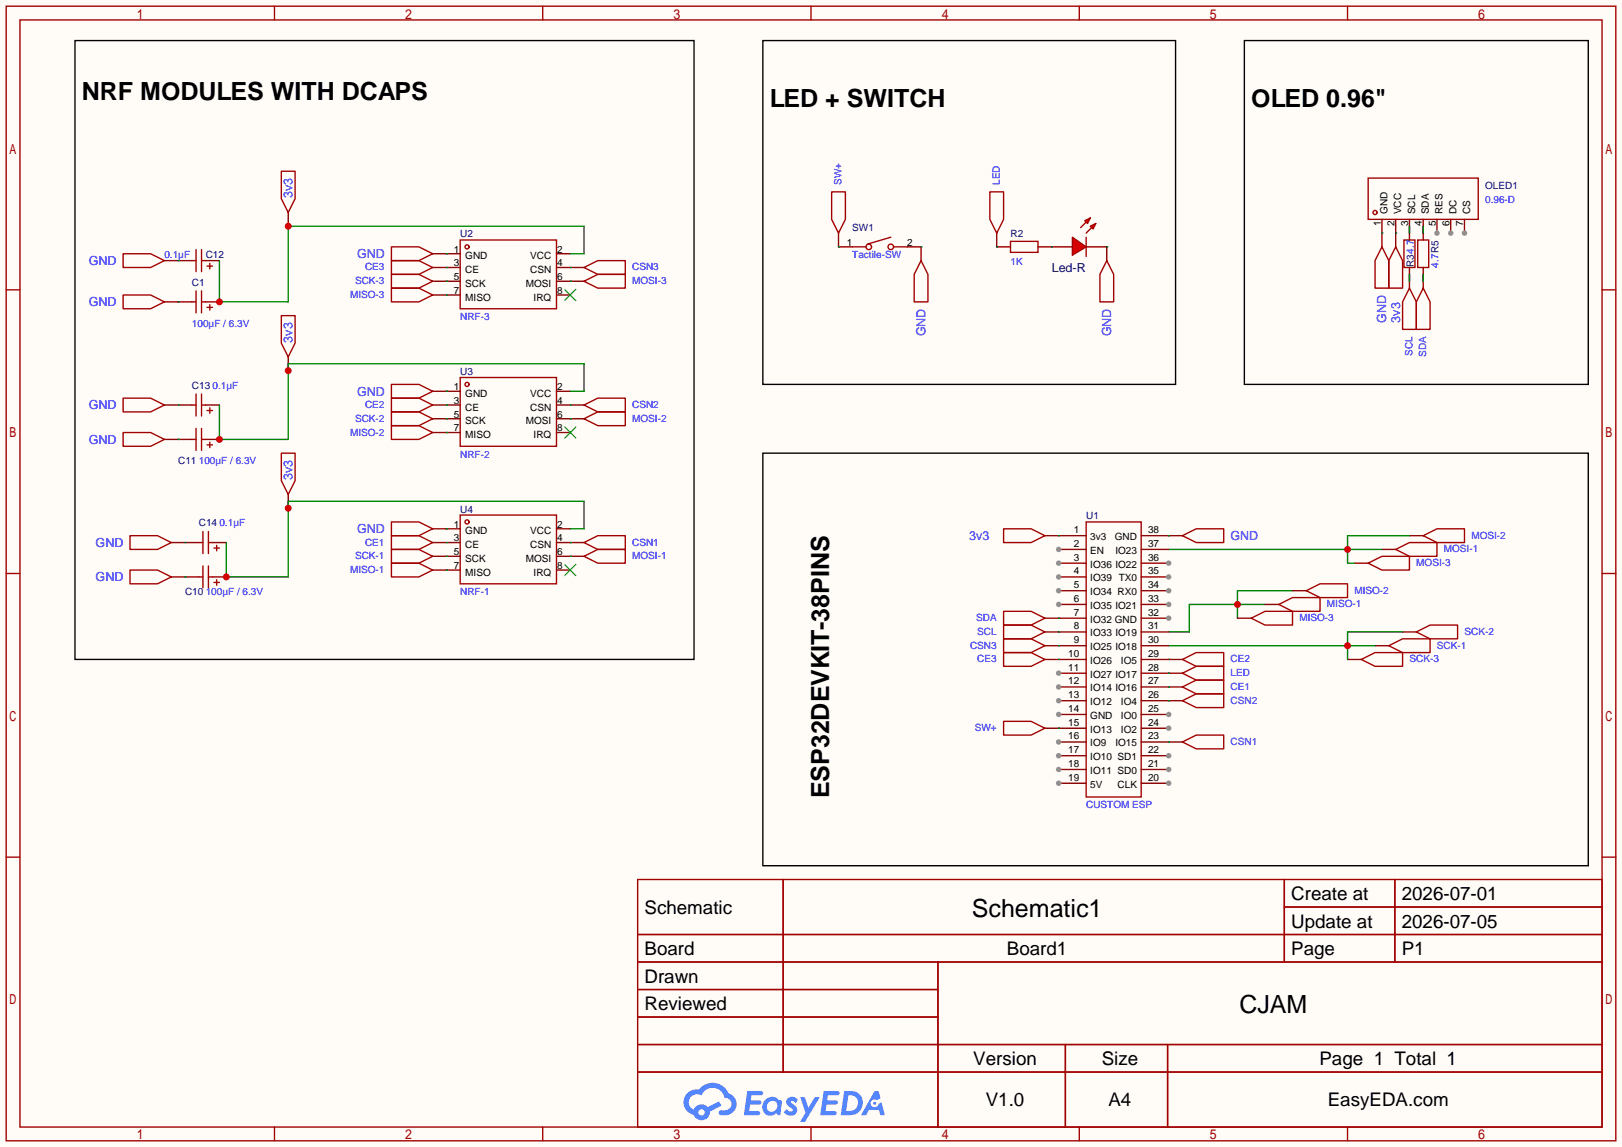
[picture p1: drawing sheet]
<svg xmlns="http://www.w3.org/2000/svg" width="299mm" height="212mm" viewBox="0 0 299 212" stroke-linecap="round" stroke-linejoin="round" font-family="sans-serif">
<path d="M0 0h299.5v211.8h-299.5z" fill="#fffcf7"/>
<g fill="none" stroke="#a10000" stroke-width=".25">
<path d="M1.1 1.1h297.2v209.6h-297.2zM3.7 3.7h292.1v204.5h-292.1zM50.7 1.1v2.6M100.2 1.1v2.6M149.7 1.1v2.6M199.3 1.1v2.6M248.8 1.1v2.6M1.1 53.5h2.6M295.8 53.5h2.5M1.1 105.9h2.6M295.8 105.9h2.5M1.1 158.3h2.6"/>
<path d="M295.8 158.3h2.5M117.7 162.4h178.1v45.8h-178.1zM117.7 172.6h178.1M117.7 177.7h178.1M144.6 162.4v35.6M173.2 177.7v30.5M237.1 162.4v15.3M237.1 167.5h58.7M257.5 162.4v15.3M117.7 182.8h55.5M117.7 192.9h178.1M117.7 187.8h55.5"/>
<path d="M117.7 198h178.1M196.7 192.9v15.3M215.6 192.9v15.3M50.7 208.2v2.5M100.2 208.2v2.5M149.7 208.2v2.5M199.3 208.2v2.5M248.8 208.2v2.5"/>
</g>
<g fill="#5487ff">
<path d="M145.5 202.8a1.3 1.3 0 0 1 1.8 .3l-.4 .6a.54 .54 0 0 0-.9-.2l.1 .2a1.58 1.58 0 0 1 1.1 1.6 1.43 1.43 0 0 1-2.5 .1l.5-.6a.64 .64 0 0 0 .5 .5 .64 .64 0 0 0 .7-.3l-.2-.2a1.6 1.6 0 0 1-1-1.6z"/>
<path d="M147.7 202.7h.9l.7 1.9 1.1-1.9h.9l-2.7 4.5h-.9l1-1.7z"/>
<path d="M138 201.5h1.6a1.31 1.31 0 0 1 1.2 .2 .4 .4 0 0 1-.3 .6h-1.8l-.1 .9h1.6a.4 .4 0 0 1 .4 .4 .4 .4 0 0 1-.4 .4h-1.7l-.2 1.2h.8a1.23 1.23 0 0 1 1.2 .2 .39 .39 0 0 1-.3 .6h-2.7z"/>
<path d="M152.1 201.5h1.6a1.32 1.32 0 0 1 1.3 .2 .39 .39 0 0 1-.4 .6h-1.7l-.2 .9h1.7a.4 .4 0 0 1 .3 .4 .4 .4 0 0 1-.4 .4h-1.7l-.2 1.2h.8a1.23 1.23 0 0 1 1.2 .2 .39 .39 0 0 1-.3 .6h-2.7z"/>
<path d="M161.5 201.5h.7l.4 1.3-.7 .4a.75 .75 0 0 0-1.1 .3 .75 .75 0 0 0 .5 1 .75 .75 0 0 0 .9-.6l.6-.3 .6 2.4h-.9l-.2-1h-1.9l-.5 1h-.9z"/>
<path d="M155.9 201.5l-.7 4.5h1.5a2.27 2.27 0 0 0 2.6-2.3 2.27 2.27 0 0 0-2.7-2.2zM156.6 202.3a1.5 1.5 0 0 1 1.8 1.5 1.5 1.5 0 0 1-1.9 1.4h-.3z"/>
<path d="M141.3 203.1a1.62 1.62 0 0 0-.4 2.1 1.62 1.62 0 0 0 2 .7l.4-.3 .3 .3 .5 .1 .3-2.5-.2-.3h-.4a1.58 1.58 0 0 0-2.5-.1zM141.9 203.6a.99 .99 0 0 1 1.6 .3 .99 .99 0 0 1-.9 1.4 .94 .94 0 0 1-1-.5 .94 .94 0 0 1 .3-1.2z"/>
<path d="M126.9 201.9a2.37 2.37 0 0 0 1.2 4 1.54 1.54 0 0 0 1.7 1 1.54 1.54 0 0 0 1.3-1.6l2.1-1.1-.5-.8-2 1.1a1.57 1.57 0 0 0-2.6 .4 1.5 1.5 0 0 1-.8-2.1 1.5 1.5 0 0 1 2.2-.5 2.23 2.23 0 0 1 2.3-1.4 2.23 2.23 0 0 1 2 1.8 1.16 1.16 0 0 1 1.2 1.1 1.16 1.16 0 0 1-1 1.3h-.7a.47 .47 0 0 0-.6 .3 .47 .47 0 0 0 .4 .6 2.23 2.23 0 0 0 2.3-.7 2.23 2.23 0 0 0 .4-2.3 2.16 2.16 0 0 0-1.3-1.1 3.2 3.2 0 0 0-5.4-.7l-1.2 .1zM129 205.4a.58 .58 0 0 1 1.1 0 .58 .58 0 0 1-1.1 0z"/>
<circle cx="161.5" cy="203.8" r=".28"/>
</g>
<g fill="none" stroke="#a10000" stroke-width=".25">
<path d="M85 44.3h17.7v12.7h-17.7zM186.6 44.6h5v2h-5zM200.5 43.8v3.6M259.2 44.3h2v5.1h-2zM261.7 44.3h2.1v5.1h-2.1zM85 69.7h17.7v12.7h-17.7zM85 95.1h17.7v12.7h-17.7z"/>
<circle cx="86.2" cy="45.6" r=".38"/>
<circle cx="86.2" cy="71" r=".38"/>
<circle cx="86.2" cy="96.4" r=".38"/>
</g>
<g fill="none" stroke="#870000" stroke-width=".25">
<path d="M82.4 46.9h2.6M82.4 54.5h2.6M82.4 49.4h2.6M82.4 51.9h2.6M102.7 46.9h2.6M102.7 54.5h2.6M102.7 49.4h2.6M102.7 51.9h2.6M184 45.6h2.6M191.6 45.6h6.4M200.5 45.6h3.8M260.2 41.8v2.5"/>
<path d="M260.2 49.4v2.5M262.8 41.8v2.5M262.8 49.4v2.5M82.4 72.3h2.6M82.4 79.9h2.6M82.4 74.8h2.6M82.4 77.3h2.6M102.7 72.3h2.6M102.7 79.9h2.6M102.7 74.8h2.6M102.7 77.3h2.6M82.4 97.7h2.6"/>
<path d="M102.7 97.7h2.6M82.4 105.3h2.6M82.4 100.2h2.6M82.4 102.7h2.6M102.7 105.3h2.6M102.7 100.2h2.6M102.7 102.7h2.6"/>
</g>
<path d="M104.3 53.5l2 2M106.3 53.5l-2 2M104.3 78.9l2 2M106.3 78.9l-2 2M104.3 104.3l2 2M106.3 104.3l-2 2" fill="none" stroke="#3c3" stroke-width=".25"/>
<g fill="#f00" stroke="#a10000" stroke-width=".25">
<path d="M198 43.8l2.5 1.8-2.5 1.5z"/>
<path d="M200.3 40.8l1-.5-.5 1z"/>
<path d="M201.3 41.8l1-.5-.5 1z"/>
</g>
<g fill="none" stroke="#a10000" stroke-width=".25">
<path d="M252.6 32.9h20.3v7.6h-20.3zM157.4 45.6h2.5M164.5 43.8l-4.4 1.3M165 45.6h2.5M200.5 41l-1 1M201.5 42l-1 1.1"/>
<circle cx="253.9" cy="39.2" r=".38"/>
<circle cx="160.4" cy="45.6" r=".51"/>
<circle cx="164.5" cy="45.6" r=".51"/>
</g>
<path d="M154.8 45.6h2.6M167.5 45.6h2.6M255.1 40.5v2.6M257.7 40.5v2.6M260.2 40.5v2.6M262.8 40.5v2.6M265.3 40.5v2.6" fill="none" stroke="#870000" stroke-width=".25"/>
<circle cx="265.3" cy="43.1" r=".51" fill="#999"/>
<path d="M267.8 40.5v2.6" fill="none" stroke="#870000" stroke-width=".25"/>
<circle cx="267.8" cy="43.1" r=".51" fill="#999"/>
<path d="M270.4 40.5v2.6" fill="none" stroke="#870000" stroke-width=".25"/>
<circle cx="270.4" cy="43.1" r=".51" fill="#999"/>
<path d="M79.9 51.9h2.5M79.9 77.3h2.5M79.9 102.7h2.5M253.9 119.3h2.5M259 116.7h2.5M248.8 121.8h2.5" fill="none" stroke="#870000" stroke-width=".25"/>
<path d="M72.3 50.7h5l2.6 1.2-2.6 1.3h-5zM72.3 76.1h5l2.6 1.2-2.6 1.3h-5zM72.3 101.5h5l2.6 1.2-2.6 1.3h-5zM256.4 119.3l2.6-1.3h5v2.5h-5zM261.5 116.7l2.5-1.3h5.1v2.6h-5.1zM251.3 121.8l2.6-1.3h5.1v2.6h-5.1z" fill="none" stroke="#a10000" stroke-width=".25"/>
<path d="M215.8 119.3h38.1M259 116.7h-10.2v5.1" fill="none" stroke="#008700" stroke-width=".25"/>
<circle cx="248.8" cy="119.3" r=".63" fill="#c00"/>
<path d="M82.4 51.9h.1M82.4 77.3h.1M82.4 102.7h.1M233.6 111.6h-14v5.1h-3.8M238.6 109.1h-10.1v5.1" fill="none" stroke="#008700" stroke-width=".25"/>
<circle cx="228.5" cy="111.6" r=".63" fill="#c00"/>
<path d="M79.9 54.5h2.5M105.3 51.9h2.5M79.9 79.9h2.5M105.3 77.3h2.5M260.2 98.9h2.6M79.9 105.3h2.5M105.3 102.7h2.5M228.5 114.2h2.5M233.6 111.6h2.5M238.6 109.1h2.6M250.1 104h2.5M255.1 101.5h2.6" fill="none" stroke="#870000" stroke-width=".25"/>
<path d="M72.3 53.2h5l2.6 1.3-2.6 1.3h-5zM107.8 51.9l2.6-1.2h5v2.5h-5zM72.3 78.6h5l2.6 1.3-2.6 1.3h-5zM107.8 77.3l2.6-1.2h5v2.5h-5zM262.8 98.9l2.5-1.2h5.1v2.5h-5.1zM72.3 104h5l2.6 1.3-2.6 1.3h-5zM107.8 102.7l2.6-1.2h5v2.5h-5zM231 114.2l2.6-1.3h5v2.5h-5zM236.1 111.6l2.5-1.2h5.1v2.5h-5.1zM241.2 109.1l2.5-1.3h5.1v2.6h-5.1zM252.6 104l2.5-1.3h5.1v2.6h-5.1zM257.7 101.5l2.5-1.3h5.1v2.5h-5.1z" fill="none" stroke="#a10000" stroke-width=".25"/>
<path d="M82.4 54.5h.1M105.3 51.9h.1M82.4 79.9h.1M105.3 77.3h.1M260.2 98.9h-11.4v5.1h1.3M82.4 105.3h.1M105.3 102.7h.1M215.8 101.5h39.3" fill="none" stroke="#008700" stroke-width=".25"/>
<circle cx="248.8" cy="101.5" r=".63" fill="#c00"/>
<g fill="none" stroke="#870000" stroke-width=".25">
<path d="M32.9 55.8h2.5M32.9 48.1h2.5M38 55.8h2.5M38 48.1h2.5M79.9 49.4h2.5M105.3 49.4h2.5M154.8 43.1v2.5M184 43.1v2.5M260.2 50.7v2.5M262.8 50.7v2.5M32.9 74.8h2.5M38 74.8h2.5"/>
<path d="M79.9 74.8h2.5M105.3 74.8h2.5M32.9 81.2h2.5M38 81.2h2.5M34.2 100.2h2.5M34.2 106.6h2.5M39.2 100.2h2.6M39.2 106.6h2.6M79.9 100.2h2.5M105.3 100.2h2.5M192.9 119.3h2.6M192.9 114.2h2.6"/>
<path d="M192.9 116.7h2.6M192.9 121.8h2.6M192.9 134.5h2.6M215.8 137h2.5M215.8 121.8h2.5M215.8 126.9h2.5M215.8 129.4h2.5M215.8 124.3h2.5M210.7 144.7h5.1"/>
</g>
<g fill="none" stroke="#a10000" stroke-width=".25">
<path d="M153.5 35.4h2.6v5.1l-1.3 2.6-1.3-2.6zM182.8 35.4h2.5v5.1l-1.3 2.6-1.2-2.6zM35.4 55.8h.8M35.4 48.1h.8M36.2 46.1v4.1M36.2 53.7v4.1M37.2 46.1v4.1M37.2 53.7v4.1M37.2 55.8h.8M37.2 48.1h.8M38.2 56.8h1M38.2 49.1h1"/>
<path d="M38.7 48.6v1.1M38.7 56.3v1M72.3 48.1h5l2.6 1.3-2.6 1.3h-5zM107.8 49.4l2.6-1.3h5v2.6h-5zM260.2 53.2l1.3 2.6v5h-2.5v-5zM262.8 53.2l1.2 2.6v5h-2.5v-5zM35.4 74.8h.8M36.2 72.8v4M36.2 79.1v4.1M37.2 72.8v4M37.2 79.1v4.1M37.2 74.8h.8"/>
<path d="M38.2 75.8h1M38.7 75.3v1M72.3 73.5h5l2.6 1.3-2.6 1.3h-5zM107.8 74.8l2.6-1.3h5v2.6h-5zM35.4 81.2h.8M37.2 81.2h.8M37.5 98.2v4M38.2 82.2h1M38.5 98.2v4M38.7 81.7v1M72.3 98.9h5l2.6 1.3-2.6 1.3h-5zM200.5 96.4h10.2v50.8h-10.2z"/>
<path d="M36.7 106.6h.8M36.7 100.2h.8M37.5 104.5v4.1M38.5 104.5v4.1M38.5 106.6h.7M38.5 100.2h.7M39.5 107.6h1M39.5 101.2h1M40 100.7v1M40 107.1v1M107.8 100.2l2.6-1.3h5v2.6h-5zM185.3 118h5.1l2.5 1.3-2.5 1.2h-5.1z"/>
<path d="M185.3 112.9h5.1l2.5 1.3-2.5 1.2h-5.1zM185.3 115.4h5.1l2.5 1.3-2.5 1.3h-5.1zM185.3 120.5h5.1l2.5 1.3-2.5 1.3h-5.1zM185.3 133.2h5.1l2.5 1.3-2.5 1.3h-5.1zM218.3 137l2.6-1.2h5v2.5h-5zM218.3 121.8l2.6-1.3h5v2.6h-5zM218.3 126.9l2.6-1.3h5v2.5h-5zM218.3 129.4l2.6-1.3h5v2.6h-5zM218.3 124.3l2.6-1.2h5v2.5h-5z"/>
</g>
<g fill="none" stroke="#008700" stroke-width=".25">
<path d="M82.4 49.4h.1M105.3 49.4h.1M154.8 45.6h.1M184 45.6h.1M194.2 45.6h.1M260.2 41.8v1.3M260.2 50.7v1.2M262.8 41.8v1.3M262.8 50.7v1.2M82.4 74.8h.1M105.3 74.8h.1M82.4 100.2h.1"/>
<path d="M105.3 100.2h.1M215.8 121.8h.1"/>
</g>
<circle cx="215.8" cy="144.7" r=".51" fill="#999"/>
<path d="M210.7 142.1h5.1" fill="none" stroke="#870000" stroke-width=".25"/>
<circle cx="215.8" cy="142.1" r=".51" fill="#999"/>
<path d="M210.7 139.6h5.1" fill="none" stroke="#870000" stroke-width=".25"/>
<circle cx="215.8" cy="139.6" r=".51" fill="#999"/>
<path d="M210.7 137h5.1M210.7 134.5h5.1" fill="none" stroke="#870000" stroke-width=".25"/>
<circle cx="215.8" cy="134.5" r=".51" fill="#999"/>
<path d="M210.7 132h5.1" fill="none" stroke="#870000" stroke-width=".25"/>
<circle cx="215.8" cy="132" r=".51" fill="#999"/>
<path d="M210.7 119.3h5.1M210.7 116.7h5.1M210.7 114.2h5.1M210.7 129.4h5.1M210.7 126.9h5.1M210.7 124.3h5.1M210.7 121.8h5.1" fill="none" stroke="#870000" stroke-width=".25"/>
<circle cx="215.8" cy="114.2" r=".51" fill="#999"/>
<path d="M210.7 111.6h5.1" fill="none" stroke="#870000" stroke-width=".25"/>
<circle cx="215.8" cy="111.6" r=".51" fill="#999"/>
<path d="M210.7 109.1h5.1" fill="none" stroke="#870000" stroke-width=".25"/>
<circle cx="215.8" cy="109.1" r=".51" fill="#999"/>
<path d="M210.7 106.6h5.1" fill="none" stroke="#870000" stroke-width=".25"/>
<circle cx="215.8" cy="106.6" r=".51" fill="#999"/>
<path d="M210.7 104h5.1" fill="none" stroke="#870000" stroke-width=".25"/>
<circle cx="215.8" cy="104" r=".51" fill="#999"/>
<path d="M210.7 98.9h5.1M210.7 101.5h5.1M195.5 144.7h5" fill="none" stroke="#870000" stroke-width=".25"/>
<circle cx="195.5" cy="144.7" r=".51" fill="#999"/>
<path d="M195.5 142.1h5" fill="none" stroke="#870000" stroke-width=".25"/>
<circle cx="195.5" cy="142.1" r=".51" fill="#999"/>
<path d="M195.5 139.6h5" fill="none" stroke="#870000" stroke-width=".25"/>
<circle cx="195.5" cy="139.6" r=".51" fill="#999"/>
<path d="M195.5 137h5" fill="none" stroke="#870000" stroke-width=".25"/>
<circle cx="195.5" cy="137" r=".51" fill="#999"/>
<path d="M195.5 134.5h5M195.5 132h5" fill="none" stroke="#870000" stroke-width=".25"/>
<circle cx="195.5" cy="132" r=".51" fill="#999"/>
<path d="M195.5 129.4h5" fill="none" stroke="#870000" stroke-width=".25"/>
<circle cx="195.5" cy="129.4" r=".51" fill="#999"/>
<path d="M195.5 126.9h5" fill="none" stroke="#870000" stroke-width=".25"/>
<circle cx="195.5" cy="126.9" r=".51" fill="#999"/>
<path d="M195.5 124.3h5" fill="none" stroke="#870000" stroke-width=".25"/>
<circle cx="195.5" cy="124.3" r=".51" fill="#999"/>
<path d="M195.5 119.3h5M195.5 116.7h5M195.5 114.2h5M195.5 111.6h5M195.5 121.8h5" fill="none" stroke="#870000" stroke-width=".25"/>
<circle cx="195.5" cy="111.6" r=".51" fill="#999"/>
<path d="M195.5 109.1h5" fill="none" stroke="#870000" stroke-width=".25"/>
<circle cx="195.5" cy="109.1" r=".51" fill="#999"/>
<path d="M195.5 106.6h5" fill="none" stroke="#870000" stroke-width=".25"/>
<circle cx="195.5" cy="106.6" r=".51" fill="#999"/>
<path d="M195.5 104h5" fill="none" stroke="#870000" stroke-width=".25"/>
<circle cx="195.5" cy="104" r=".51" fill="#999"/>
<path d="M195.5 101.5h5" fill="none" stroke="#870000" stroke-width=".25"/>
<circle cx="195.5" cy="101.5" r=".51" fill="#999"/>
<g fill="none" stroke="#870000" stroke-width=".25">
<path d="M53.2 39.2v2.6M30.4 48.1h2.5M30.4 55.8h2.5M79.9 46.9h2.5M170.1 45.6v2.5M204.3 45.6v2.5M255.1 43.1v2.5M257.7 43.1v2.5M30.4 74.8h2.5M53.2 65.9v2.6M79.9 72.3h2.5M30.4 81.2h2.5"/>
<path d="M53.2 91.3v2.6M79.9 97.7h2.5M192.9 98.9h7.6M215.8 98.9h2.5M31.6 106.6h2.6M31.6 100.2h2.6"/>
</g>
<g fill="none" stroke="#008700" stroke-width=".25">
<path d="M82.4 46.9h.1M105.3 46.9h2.5v-5.1h-54.6v14h-12.7v-7.7M170.1 45.6h.1M204.3 45.6h.1M32.9 74.8h.1M82.4 72.3h.1M32.9 81.2h.1M82.4 97.7h.1M195.5 98.9h.1M215.8 98.9h.1M34.2 100.2h.1M34.2 106.6h.1"/>
<path d="M195.5 114.2h.1M195.5 116.7h.1M195.5 119.3h.1M195.5 121.8h.1M195.5 134.5h.1M215.8 137h.1M215.8 126.9h.1M215.8 129.4h.1M215.8 124.3h.1"/>
</g>
<g fill="none" stroke="#a10000" stroke-width=".25">
<path d="M51.9 31.6h2.6v5.1l-1.3 2.5-1.3-2.5zM22.7 46.9h5.1l2.6 1.2-2.6 1.3h-5.1zM22.7 54.5h5.1l2.6 1.3-2.6 1.2h-5.1zM51.9 58.3h2.6v5.1l-1.3 2.5-1.3-2.5zM72.3 45.6h5l2.6 1.3-2.6 1.2h-5zM170.1 48.1l1.2 2.6v5.1h-2.5v-5.1zM204.3 48.1l1.3 2.6v5.1h-2.5v-5.1zM255.1 45.6l1.3 2.5v5.1h-2.5v-5.1zM257.7 45.6l1.3 2.5v5.1h-2.6v-5.1zM22.7 73.5h5.1l2.6 1.3-2.6 1.3h-5.1zM22.7 79.9h5.1l2.6 1.3-2.6 1.2h-5.1zM72.3 71h5l2.6 1.3-2.6 1.2h-5z"/>
<path d="M24 98.9h5.1l2.5 1.3-2.5 1.3h-5.1zM51.9 83.7h2.6v5.1l-1.3 2.5-1.3-2.5zM72.3 96.4h5l2.6 1.3-2.6 1.2h-5zM185.3 97.7h5.1l2.5 1.2-2.5 1.3h-5.1zM218.3 98.9l2.6-1.2h5v2.5h-5zM24 105.3h5.1l2.5 1.3-2.5 1.2h-5.1z"/>
</g>
<g fill="#c00">
<circle cx="40.5" cy="55.8" r=".63"/>
<circle cx="53.2" cy="41.8" r=".63"/>
</g>
<path d="M105.3 97.7h2.5v-5.1h-54.6v14h-11.4v-6.4" fill="none" stroke="#008700" stroke-width=".25"/>
<g fill="#c00">
<circle cx="53.2" cy="93.9" r=".63"/>
<circle cx="41.8" cy="106.6" r=".63"/>
</g>
<path d="M105.3 72.3h2.5v-5.1h-54.6v14h-12.7v-6.4" fill="none" stroke="#008700" stroke-width=".25"/>
<g fill="#c00">
<circle cx="53.2" cy="68.5" r=".63"/>
<circle cx="40.5" cy="81.2" r=".63"/>
</g>
<path d="M32.9 48.1h.1M32.9 55.8h.1M255.1 43.1h.1M257.7 43.1h.1" fill="none" stroke="#008700" stroke-width=".25"/>
<path d="M13.8 7.5h114.3v114.3h-114.3zM140.8 7.5h76.2v63.5h-76.2zM229.7 7.5h63.5v63.5h-63.5zM140.8 83.7h152.4v76.2h-152.4z" fill="none" stroke="#000" stroke-width=".25"/>
<g font-size="4.6">
<text x="15.1" y="18.5">NRF MODULES WITH DCAPS</text>
<text x="142.1" y="19.7">LED + SWITCH</text>
<text x="231" y="19.7">OLED 0.96&quot;</text>
<text x="153.1" y="147.4" transform="rotate(-90 153.1 147.4)">ESP32DEVKIT-38PINS</text>
<text x="179.4" y="169.4">Schematic1</text>
<text x="228.8" y="187.1">CJAM</text>
</g>
<g font-size="3.5">
<text x="238.4" y="166.2">Create at</text>
<text x="258.8" y="166.2">2026-07-01</text>
<text x="119" y="168.8">Schematic</text>
<text x="238.4" y="171.3">Update at</text>
<text x="258.8" y="171.3">2026-07-05</text>
<text x="119" y="176.4">Board</text>
<text x="185.9" y="176.4">Board1</text>
<text x="238.4" y="176.4">Page</text>
<text x="258.8" y="176.4">P1</text>
<text x="119" y="181.5">Drawn</text>
<text x="119" y="186.6">Reviewed</text>
<text x="179.7" y="196.7">Version</text>
<text x="203.4" y="196.7">Size</text>
<text x="243.6" y="196.7">Page 1 Total 1</text>
<text x="182" y="204.3">V1.0</text>
<text x="204.7" y="204.3">A4</text>
<text x="245.1" y="204.3">EasyEDA.com</text>
</g>
<g font-size="2.3" fill="#00f">
<text x="54" y="36.6" transform="rotate(-90 54 36.6)">3v3</text>
<text x="65.9" y="47.7">GND</text>
<text x="16.4" y="48.9">GND</text>
<text x="16.4" y="56.6">GND</text>
<text x="256" y="59.6" transform="rotate(-90 256 59.6)">GND</text>
<text x="258.5" y="59.6" transform="rotate(-90 258.5 59.6)">3v3</text>
<text x="54" y="63.3" transform="rotate(-90 54 63.3)">3v3</text>
<text x="170.9" y="62.1" transform="rotate(-90 170.9 62.1)">GND</text>
<text x="205.2" y="62.1" transform="rotate(-90 205.2 62.1)">GND</text>
<text x="16.4" y="75.6">GND</text>
<text x="65.9" y="73.1">GND</text>
<text x="16.4" y="82">GND</text>
<text x="54" y="88.7" transform="rotate(-90 54 88.7)">3v3</text>
<text x="17.7" y="101">GND</text>
<text x="65.9" y="98.5">GND</text>
<text x="178.9" y="99.7">3v3</text>
<text x="227.2" y="99.7">GND</text>
<text x="17.7" y="107.4">GND</text>
</g>
<text font-size="2.3" fill="#000080" x="194.2" y="50.2">Led-R</text>
<g font-size="1.8" fill="#00f">
<text x="155.4" y="34.2" transform="rotate(-90 155.4 34.2)">SW+</text>
<text x="184.6" y="34.2" transform="rotate(-90 184.6 34.2)">LED</text>
<text x="274.2" y="37.5">0.96-D</text>
<text x="30.4" y="47.7">0.1µF</text>
<text x="157.4" y="47.7">Tactile-SW</text>
<text x="65.6" y="52.5">SCK-3</text>
<text x="67.4" y="50">CE3</text>
<text x="116.7" y="52.5">MOSI-3</text>
<text x="116.7" y="50">CSN3</text>
<text x="186.6" y="48.9">1K</text>
<text x="265.6" y="49.4" transform="rotate(-90 265.6 49.4)">4.7R5</text>
<text x="64.6" y="55">MISO-3</text>
<text x="85" y="59.1">NRF-3</text>
<text x="35.4" y="60.4">100µF / 6.3V</text>
<text x="260.8" y="65.7" transform="rotate(-90 260.8 65.7)">SCL</text>
<text x="263.3" y="65.9" transform="rotate(-90 263.3 65.9)">SDA</text>
<text x="39.2" y="71.8">0.1µF</text>
<text x="65.6" y="77.9">SCK-2</text>
<text x="67.4" y="75.4">CE2</text>
<text x="116.7" y="77.9">MOSI-2</text>
<text x="116.7" y="75.4">CSN2</text>
<text x="64.6" y="80.4">MISO-2</text>
<text x="36.7" y="85.8">100µF / 6.3V</text>
<text x="85" y="84.5">NRF-2</text>
<text x="40.5" y="97.2">0.1µF</text>
<text x="67.4" y="100.8">CE1</text>
<text x="116.7" y="100.8">CSN1</text>
<text x="271.7" y="99.5">MOSI-2</text>
<text x="64.6" y="105.8">MISO-1</text>
<text x="65.6" y="103.3">SCK-1</text>
<text x="116.7" y="103.3">MOSI-1</text>
<text x="261.5" y="104.6">MOSI-3</text>
<text x="266.6" y="102">MOSI-1</text>
<text x="38" y="109.9">100µF / 6.3V</text>
<text x="85" y="109.9">NRF-1</text>
<text x="245" y="112.2">MISO-1</text>
<text x="250.1" y="109.6">MISO-2</text>
<text x="179.1" y="119.8">CSN3</text>
<text x="180.2" y="114.7">SDA</text>
<text x="180.4" y="117.3">SCL</text>
<text x="239.9" y="114.7">MISO-3</text>
<text x="265.3" y="119.8">SCK-1</text>
<text x="270.4" y="117.3">SCK-2</text>
<text x="180.4" y="122.3">CE3</text>
<text x="227.2" y="122.3">CE2</text>
<text x="227.2" y="124.9">LED</text>
<text x="260.2" y="122.3">SCK-3</text>
<text x="227.2" y="127.4">CE1</text>
<text x="227.2" y="130">CSN2</text>
<text x="180" y="135">SW+</text>
<text x="227.2" y="137.6">CSN1</text>
<text x="200.5" y="149.3">CUSTOM ESP</text>
</g>
<g font-size="1.8" fill="#000080">
<text x="274.2" y="35">OLED1</text>
<text x="38" y="47.7">C12</text>
<text x="85" y="43.9">U2</text>
<text x="157.4" y="42.6">SW1</text>
<text x="186.6" y="43.9">R2</text>
<text x="35.4" y="52.8">C1</text>
<text x="261" y="49.4" transform="rotate(-90 261 49.4)">R34.7</text>
<text x="35.4" y="71.8">C13</text>
<text x="85" y="69.3">U3</text>
<text x="32.9" y="85.8">C11</text>
<text x="85" y="94.7">U4</text>
<text x="200.5" y="95.9">U1</text>
<text x="36.7" y="97.2">C14</text>
<text x="34.2" y="109.9">C10</text>
</g>
<g font-size="1.8">
<text x="254.9" y="41.7" transform="rotate(-90 254.9 41.7)">1</text>
<text x="256.2" y="39.6" transform="rotate(-90 256.2 39.6)">GND</text>
<text x="257.5" y="41.7" transform="rotate(-90 257.5 41.7)">2</text>
<text x="258.7" y="39.6" transform="rotate(-90 258.7 39.6)">VCC</text>
<text x="260" y="41.7" transform="rotate(-90 260 41.7)">3</text>
<text x="261.3" y="39.6" transform="rotate(-90 261.3 39.6)">SCL</text>
<text x="262.5" y="41.7" transform="rotate(-90 262.5 41.7)">4</text>
<text x="263.8" y="39.6" transform="rotate(-90 263.8 39.6)">SDA</text>
<text x="265.1" y="41.7" transform="rotate(-90 265.1 41.7)">5</text>
<text x="266.3" y="39.6" transform="rotate(-90 266.3 39.6)">RES</text>
<text x="267.6" y="41.7" transform="rotate(-90 267.6 41.7)">6</text>
<text x="268.9" y="39.6" transform="rotate(-90 268.9 39.6)">DC</text>
<text x="270.2" y="41.7" transform="rotate(-90 270.2 41.7)">7</text>
<text x="271.4" y="39.6" transform="rotate(-90 271.4 39.6)">CS</text>
<text x="83.8" y="46.6">1</text>
<text x="85.9" y="47.9">GND</text>
<text x="97.9" y="47.9">VCC</text>
<text x="102.9" y="46.6">2</text>
<text x="156.3" y="45.4">1</text>
<text x="167.5" y="45.4">2</text>
<text x="83.8" y="49.2">3</text>
<text x="83.8" y="51.7">5</text>
<text x="85.9" y="50.4">CE</text>
<text x="85.9" y="53">SCK</text>
<text x="97.1" y="53">MOSI</text>
<text x="97.9" y="50.4">CSN</text>
<text x="102.9" y="51.7">6</text>
<text x="102.9" y="49.2">4</text>
<text x="83.8" y="54.3">7</text>
<text x="85.9" y="55.5">MISO</text>
<text x="98.5" y="55.5">IRQ</text>
<text x="102.9" y="54.3">8</text>
<text x="83.8" y="72">1</text>
<text x="83.8" y="74.6">3</text>
<text x="83.8" y="77.1">5</text>
<text x="85.9" y="73.3">GND</text>
<text x="85.9" y="75.8">CE</text>
<text x="97.9" y="75.8">CSN</text>
<text x="97.9" y="73.3">VCC</text>
<text x="102.9" y="77.1">6</text>
<text x="102.9" y="74.6">4</text>
<text x="102.9" y="72">2</text>
<text x="83.8" y="79.7">7</text>
<text x="85.9" y="78.4">SCK</text>
<text x="85.9" y="80.9">MISO</text>
<text x="97.1" y="78.4">MOSI</text>
<text x="98.5" y="80.9">IRQ</text>
<text x="102.9" y="79.7">8</text>
<text x="83.8" y="97.4">1</text>
<text x="83.8" y="100">3</text>
<text x="85.9" y="98.7">GND</text>
<text x="85.9" y="101.2">CE</text>
<text x="97.9" y="101.2">CSN</text>
<text x="97.9" y="98.7">VCC</text>
<text x="102.9" y="100">4</text>
<text x="102.9" y="97.4">2</text>
<text x="198.2" y="101">2</text>
<text x="198.2" y="98.5">1</text>
<text x="201.3" y="99.7">3v3</text>
<text x="205.8" y="99.7">GND</text>
<text x="212" y="101">37</text>
<text x="212" y="98.5">38</text>
<text x="83.8" y="102.5">5</text>
<text x="83.8" y="105.1">7</text>
<text x="85.9" y="103.8">SCK</text>
<text x="85.9" y="106.3">MISO</text>
<text x="97.1" y="103.8">MOSI</text>
<text x="98.5" y="106.3">IRQ</text>
<text x="102.9" y="105.1">8</text>
<text x="102.9" y="102.5">6</text>
<text x="198.2" y="106.1">4</text>
<text x="198.2" y="103.6">3</text>
<text x="201.3" y="107.4">IO39 TX0</text>
<text x="201.3" y="104.8">IO36 IO22</text>
<text x="201.3" y="102.3">EN</text>
<text x="205.9" y="102.3">IO23</text>
<text x="212" y="106.1">35</text>
<text x="212" y="103.6">36</text>
<text x="198.2" y="113.7">7</text>
<text x="198.2" y="111.2">6</text>
<text x="198.2" y="108.6">5</text>
<text x="201.3" y="112.4">IO35 IO21</text>
<text x="201.3" y="109.9">IO34 RX0</text>
<text x="212" y="113.7">32</text>
<text x="212" y="111.2">33</text>
<text x="212" y="108.6">34</text>
<text x="198.2" y="118.8">9</text>
<text x="198.2" y="116.3">8</text>
<text x="201.3" y="117.5">IO33 IO19</text>
<text x="201.3" y="115">IO32 GND</text>
<text x="212" y="118.8">30</text>
<text x="212" y="116.3">31</text>
<text x="197.2" y="123.9">11</text>
<text x="197.2" y="121.3">10</text>
<text x="201.3" y="125.1">IO27 IO17</text>
<text x="201.3" y="122.6">IO26</text>
<text x="201.3" y="120.1">IO25 IO18</text>
<text x="207" y="122.6">IO5</text>
<text x="212" y="123.9">28</text>
<text x="212" y="121.3">29</text>
<text x="197.2" y="131.5">14</text>
<text x="197.2" y="129">13</text>
<text x="197.2" y="126.4">12</text>
<text x="201.3" y="130.2">IO12</text>
<text x="201.3" y="127.7">IO14 IO16</text>
<text x="207" y="130.2">IO4</text>
<text x="212" y="131.5">25</text>
<text x="212" y="129">26</text>
<text x="212" y="126.4">27</text>
<text x="197.2" y="136.6">16</text>
<text x="197.2" y="134">15</text>
<text x="201.3" y="137.8">IO9</text>
<text x="201.3" y="135.3">IO13</text>
<text x="201.3" y="132.8">GND</text>
<text x="205.9" y="137.8">IO15</text>
<text x="207" y="135.3">IO2</text>
<text x="207" y="132.8">IO0</text>
<text x="212" y="136.6">23</text>
<text x="212" y="134">24</text>
<text x="197.2" y="141.7">18</text>
<text x="197.2" y="139.1">17</text>
<text x="201.3" y="142.9">IO11 SD0</text>
<text x="201.3" y="140.4">IO10 SD1</text>
<text x="212" y="141.7">21</text>
<text x="212" y="139.1">22</text>
<text x="197.2" y="144.2">19</text>
<text x="201.3" y="145.5">5V</text>
<text x="206.3" y="145.5">CLK</text>
<text x="212" y="144.2">20</text>
</g>
</svg>
